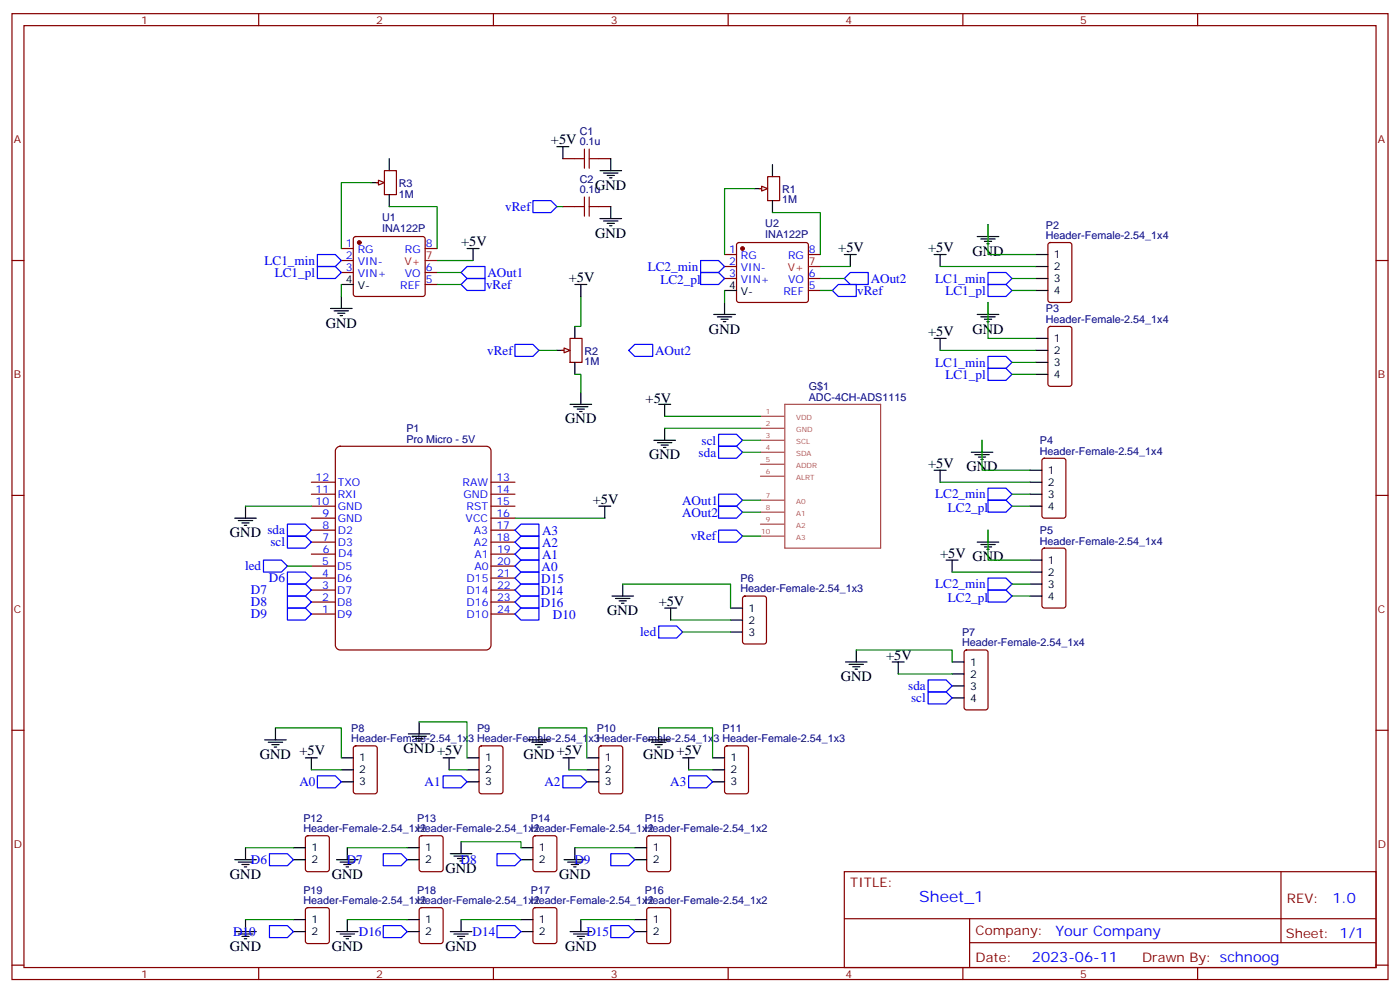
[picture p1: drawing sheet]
<svg xmlns="http://www.w3.org/2000/svg" width="412mm" height="292mm" viewBox="0 0 412 292" stroke-linecap="round" stroke-linejoin="round" font-family="sans-serif">
<g fill="none" stroke="#870000" stroke-width=".35">
<path d="M3.5 4h405.4v284.4h-405.4zM7.1 7.5h398.2v277.3h-398.2zM76.2 4v3.5M145.3 4v3.5M214.5 4v3.5M283.6 4v3.5M352.8 4v3.5M223.7 55.5h1.7M226.1 52h3.6v7.1h-3.6zM3.5 76.7h3.6M100.5 76.7h3.6M100.5 73.2h3.6"/>
<path d="M104.3 69.8l.5-.2h19.7l.5 .2 .2 .5v16.3l-.2 .5-.5 .2h-19.7l-.5-.3-.2-.4v-16.3zM125.2 73.2h3.6M213.4 74.9h3.6M213.4 78.5h3.6M217.2 71.6l.5-.2h19.7l.5 .2 .2 .5v16.2l-.2 .5-.5 .2h-19.7l-.5-.2-.2-.5v-16.2zM238.1 74.9h3.6M405.3 76.7h3.6M100.5 80.2h3.6M125.2 80.2h3.6M125.2 83.7h3.6M213.4 82h3.6M238.1 82h3.6"/>
<path d="M238.1 85.5h3.6M3.5 145.8h3.6M405.3 145.8h3.6M3.5 215h3.6M405.3 215h3.6M248.7 256.6h156.6v28.2h-156.6zM377.3 256.6v20.9M248.7 270.5h156.5M285.6 277.5h119.6M285.6 270.5v14.1M3.5 284.1h3.6M76.2 284.8v3.6"/>
<path d="M145.3 284.8v3.6M214.5 284.8v3.6M283.6 284.8v3.6M352.8 284.8v3.6M405.3 284.1h3.6"/>
</g>
<g fill="#870000" stroke="#870000" stroke-width=".35">
<circle cx="105.8" cy="71.4" r=".53"/>
<circle cx="218.7" cy="73.2" r=".53"/>
</g>
<path d="M222.2 55.5h3.6M227.5 48.5v3.5M227.5 59.1v3.5M100.5 83.7h3.6M213.4 85.5h3.6" fill="none" stroke="#000" stroke-width=".35"/>
<path d="M125.2 76.7h3.6M238.1 78.5h3.6" fill="none" stroke="#f00" stroke-width=".35"/>
<path d="M224.4 54.8l1.7 .7-1.7 .7z" fill="#f0f0f0" stroke="#870000" stroke-width=".35"/>
<path d="M169.3 96.1v3.5M164 103.2h3.6M169.3 106.7v3.5" fill="none" stroke="#000" stroke-width=".35"/>
<path d="M167.9 99.6h3.5v7.1h-3.5zM165.5 103.2h1.7" fill="none" stroke="#870000" stroke-width=".35"/>
<path d="M166.2 102.4l1.7 .8-1.7 .7z" fill="#f0f0f0" stroke="#870000" stroke-width=".35"/>
<path d="M109.4 53.8h3.5M114.7 46.7v3.5M114.7 57.3v3.5" fill="none" stroke="#000" stroke-width=".35"/>
<path d="M110.8 53.8h1.7M113.2 50.2h3.6v7.1h-3.6z" fill="none" stroke="#870000" stroke-width=".35"/>
<path d="M111.5 53.1l1.7 .7-1.7 .7z" fill="#f0f0f0" stroke="#870000" stroke-width=".35"/>
<g fill="none" stroke="#000" stroke-width=".35">
<path d="M137.6 73.2h3.5M139.3 73.2v3.5M248.7 74.9h3.5M250.5 74.9v3.6M97.4 90.8h6.3M98.4 91.5h4.3M99.5 92.2h2.1M100.2 92.9h.7M100.5 87.3v3.5M210.3 92.6h6.3M211.3 93.3h4.2M212.4 94h2.1"/>
<path d="M213.1 94.7h.7M213.4 89v3.6M167.9 119h6.4M169 119.7h4.2M171.1 115.5v3.5M194 119h3.6M195.8 119v3.6M170 120.4h2.2M170.7 121.1h.7M192.6 129.6h6.4M193.7 130.3h4.2M194.7 131h2.1"/>
<path d="M195.4 131.7h.7M195.8 126.1v3.5"/>
</g>
<g fill="none" stroke="#008700" stroke-width=".35">
<path d="M109.4 53.8h-8.9v19.4M222.2 55.5h-8.8v19.4M114.7 60.8h14.1v12.4M128.8 76.7h10.5M227.5 62.6h14.2v12.3M241.7 78.5h8.8M100.5 83.7v3.6M128.8 83.7h7M128.8 80.2h7M171.1 87.3v8.8h-1.8M213.4 85.5v3.5M241.7 85.5h3.5"/>
<path d="M241.7 82h7M158.7 103.2h5.3M169.3 110.2h1.8v5.3M195.8 126.1h28.2M195.8 122.6h28.2"/>
</g>
<g fill="none" stroke="#00f" stroke-width=".35">
<path d="M93.5 74.9h5.3l1.7 1.8-1.7 1.8h-5.3zM93.5 78.5h5.3l1.7 1.7-1.7 1.8h-5.3zM206.4 76.7h5.3l1.7 1.8-1.7 1.7h-5.3zM135.8 83.7l1.8-1.7h5.3v3.5h-5.3zM135.8 80.2l1.8-1.7h5.3v3.5h-5.3zM206.4 80.2h5.3l1.7 1.8-1.7 1.7h-5.3zM245.2 85.5l1.7-1.8h5.3v3.6h-5.3zM248.7 82l1.8-1.8h5.3v3.5h-5.3zM151.7 101.4h5.3l1.7 1.8-1.7 1.7h-5.3zM211.7 127.8h5.3l1.7 1.8-1.7 1.8h-5.3zM211.7 131.4h5.3l1.7 1.7-1.7 1.8h-5.3zM211.7 156.1h5.3l1.7 1.7-1.7 1.8h-5.3z"/>
<path d="M211.7 145.5h5.3l1.7 1.7-1.7 1.8h-5.3zM211.7 149h5.3l1.7 1.8-1.7 1.7h-5.3z"/>
</g>
<path d="M231.2 119h28.2v42.4h-28.2zM224 122.6h7M224 126.1h7M224 129.6h7M224 133.1h7M224 136.7h7M224 140.2h7M224 147.2h7M224 150.8h7M224 154.3h7M224 157.8h7" fill="none" stroke="#a64a4a" stroke-width=".35"/>
<path d="M99.1 132l1.1-.6h43a1.41 1.41 0 0 1 1.4 1.4v57.1a1.51 1.51 0 0 1-1.4 1.4h-43a1.51 1.51 0 0 1-1.4-1.4v-57.1z" fill="#fff" stroke="#800000" stroke-width=".35"/>
<g fill="none" stroke="#870000" stroke-width=".35">
<path d="M165.8 46.7h3.5M176.4 46.7h3.5M165.8 60.8h3.5M176.4 60.8h3.5M308.9 71.6l.5-.2h5.6l.7 .4v16.5l-.4 .7h-5.9l-.7-.4v-16.5zM308.9 96.3l.5-.2h5.6l.7 .4v16.5l-.4 .7h-5.9l-.7-.4v-16.5zM307.2 135.1l.4-.2h5.7l.6 .4 .1 16.5-.5 .7h-5.9l-.6-.4-.1-16.5zM91.7 159.6h7.1M91.7 156.1h7.1M91.7 152.5h7.1M91.7 149h7.1M91.7 145.5h7.1"/>
<path d="M91.7 142h7.1M144.6 159.6h7.1M144.6 156.1h7.1M144.6 152.5h7.1M144.6 149h7.1M144.6 145.5h7.1M144.6 142h7.1M91.7 177.2h7.1M91.7 173.7h7.1M91.7 170.2h7.1M91.7 166.7h7.1M91.7 163.1h7.1"/>
<path d="M144.6 177.2h7.1M144.6 173.7h7.1M144.6 170.2h7.1M144.6 166.7h7.1M144.6 163.1h7.1M219 175.7l.4-.2h5.7l.6 .4 .1 13-.5 .6-5.9 .1-.6-.5-.1-12.9zM307.2 161.6l.4-.2h5.7l.6 .4 .1 16.5-.5 .6-5.9 .1-.6-.5-.1-16.4zM91.7 180.8h7.1M144.6 180.8h7.1M284.2 191.6l.5-.3h5.6l.7 .5v16.5l-.4 .6-5.9 .1-.7-.5v-16.4zM104.3 219.8l.5-.2h5.6l.7 .4v13l-.4 .6-5.9 .1-.7-.5v-12.9zM141.3 219.8l.5-.2h5.7l.6 .4 .1 13-.5 .6-5.9 .1-.6-.5-.1-12.9z"/>
<path d="M176.6 219.8l.5-.2h5.6l.7 .4v13l-.4 .6-5.9 .1-.7-.5v-12.9zM213.7 219.8l.4-.2h5.7l.6 .4 .1 13-.5 .6-5.9 .1-.6-.5-.1-12.9zM90.2 246.2l.5-.2h5.6l.7 .5v9.4l-.4 .7h-5.9l-.7-.5v-9.4zM123.7 246.2l.5-.2h5.6l.7 .5v9.4l-.4 .7h-5.9l-.7-.5v-9.4zM157.2 246.2l.5-.2h5.6l.7 .5v9.4l-.4 .7h-5.9l-.7-.5v-9.4zM190.7 246.2l.5-.2h5.6l.7 .5 .1 9.4-.5 .7h-5.9l-.6-.5-.1-9.4zM90.2 267.4l.5-.2h5.6l.7 .4v9.5l-.4 .6-5.9 .1-.7-.5v-9.4zM123.7 267.4l.5-.2h5.6l.7 .4v9.5l-.4 .6-5.9 .1-.7-.5v-9.4zM157.2 267.4l.5-.2h5.6l.7 .4v9.5l-.4 .6-5.9 .1-.7-.5v-9.4zM190.7 267.4l.5-.2h5.6l.7 .4 .1 9.5-.5 .6-5.9 .1-.6-.5-.1-9.4z"/>
</g>
<g fill="none" stroke="#00f" stroke-width=".35">
<path d="M157 59.1h5.3l1.7 1.7-1.7 1.8h-5.3zM291 80.2h5.3l1.8 1.8-1.8 1.7h-5.3zM291 83.7h5.3l1.8 1.8-1.8 1.8h-5.3zM185.2 103.2l1.8-1.8h5.3v3.5h-5.3zM291 104.9h5.3l1.8 1.8-1.8 1.7h-5.3zM291 108.4h5.3l1.8 1.8-1.8 1.8h-5.3zM84.7 154.3h5.3l1.7 1.8-1.7 1.7h-5.3zM84.7 157.8h5.3l1.7 1.8-1.7 1.8h-5.3zM151.7 159.6l1.8-1.8h5.2v3.6h-5.2zM151.7 156.1l1.8-1.8h5.2v3.5h-5.2zM291 143.7h5.3l1.8 1.8-1.8 1.7h-5.3zM291 147.2h5.3l1.8 1.8-1.8 1.8h-5.3z"/>
<path d="M77.6 164.9h5.3l1.8 1.8-1.8 1.7h-5.3zM84.7 168.4h5.3l1.7 1.8-1.7 1.7h-5.3zM84.7 171.9h5.3l1.7 1.8-1.7 1.8h-5.3zM84.7 175.5h5.3l1.7 1.7-1.7 1.8h-5.3zM84.7 179h5.3l1.7 1.8-1.7 1.7h-5.3zM151.7 177.2l1.8-1.7h5.2v3.5h-5.2zM151.7 173.7l1.8-1.8h5.2v3.6h-5.2zM151.7 170.2l1.8-1.8h5.2v3.5h-5.2zM151.7 166.7l1.8-1.8h5.2v3.5h-5.2zM151.7 163.1l1.8-1.7h5.2v3.5h-5.2zM291 170.2h5.3l1.8 1.7-1.8 1.8h-5.3zM291 173.7h5.3l1.8 1.8-1.8 1.7h-5.3z"/>
<path d="M151.7 180.8l1.8-1.8h5.2v3.5h-5.2zM194 184.3h5.3l1.8 1.8-1.8 1.7h-5.3zM273.4 200.2h5.3l1.8 1.7-1.8 1.8h-5.3zM273.4 203.7h5.3l1.8 1.8-1.8 1.7h-5.3zM93.5 228.4h5.3l1.7 1.8-1.7 1.7h-5.3zM130.5 228.4h5.3l1.8 1.8-1.8 1.7h-5.3zM165.8 228.4h5.3l1.8 1.8-1.8 1.7h-5.3zM202.8 228.4h5.3l1.8 1.8-1.8 1.7h-5.3zM79.4 251.3h5.3l1.7 1.8-1.7 1.7h-5.3zM112.9 251.3h5.3l1.7 1.8-1.7 1.7h-5.3zM146.4 251.3h5.3l1.8 1.8-1.8 1.7h-5.3zM179.9 251.3h5.3l1.8 1.8-1.8 1.7h-5.3z"/>
<path d="M79.4 272.5h5.3l1.7 1.7-1.7 1.8h-5.3zM112.9 272.5h5.3l1.7 1.7-1.7 1.8h-5.3zM146.4 272.5h5.3l1.8 1.7-1.8 1.8h-5.3zM179.9 272.5h5.3l1.8 1.7-1.8 1.8h-5.3z"/>
</g>
<g fill="none" stroke="#008700" stroke-width=".35">
<path d="M164 60.8h1.8M276.9 78.5h28.3M291 66.1v8.8h14.2M291 89v10.6h14.2M298.1 82h7.1M298.1 85.5h7.1M276.9 103.2h28.3M298.1 106.7h7.1M298.1 110.2h7.1M218.7 133.1h5.3M218.7 129.6h5.3M289.3 129.6v8.8h14.1"/>
<path d="M72.3 149h19.4M151.7 152.5h26.5M218.7 150.8h5.3M218.7 147.2h5.3M218.7 157.8h5.3M276.9 142h26.5M291 156.1v8.8h12.4M298.1 149h5.3M298.1 145.5h5.3M84.7 166.7h7M183.4 171.9h31.8v7.1M280.5 168.4h22.9"/>
<path d="M298.1 171.9h5.3M298.1 175.5h5.3M197.6 182.5h17.6M201.1 186.1h14.1M252.2 191.3h28.3v3.6M264.6 198.4h15.9M81.1 214.3h19.4v8.8M123.5 212.5h14.1v10.6M158.7 214.3h14.2v8.8M194 214.3h15.9v8.8M91.7 226.6h8.8M132.3 226.6h5.3"/>
<path d="M167.6 226.6h5.3M202.8 226.6h7.1M72.3 249.6h14.1M102.3 249.6h17.6M135.8 247.8h17.7v1.8M169.3 249.6h17.7M72.3 270.7h14.1M102.3 270.7h17.6M135.8 270.7h17.7M171.1 270.7h15.9"/>
</g>
<g fill="none" stroke="#000" stroke-width=".35">
<path d="M164 43.2h3.6M165.8 43.2v3.5M176.7 50.2h6.4M177.8 50.9h4.2M178.9 51.6h2.1M179.6 52.4h.7M179.9 46.7v3.5M176.7 64.3h6.4M177.8 65.1h4.2M178.9 65.8h2.1M179.6 66.5h.7M179.9 60.8v3.5"/>
<path d="M275.2 74.9h3.5M276.9 74.9v3.6M287.9 69.6h6.3M288.9 70.3h4.3M290 71h2.1M290.7 71.8h.7M291 66.1v3.5M305.2 74.9h3.5M305.2 78.5h3.5M169.3 83.7h3.6M171.1 83.7v3.6M275.2 99.6h3.5"/>
<path d="M276.9 99.6v3.6M287.9 92.6h6.3M288.9 93.3h4.3M290 94h2.1M290.7 94.7h.7M291 89v3.6M305.2 82h3.5M305.2 85.5h3.5M305.2 99.6h3.5M305.2 103.2h3.5M305.2 106.7h3.5M305.2 110.2h3.5"/>
<path d="M275.2 138.4h3.5M276.9 138.4v3.6M286.1 133.1h6.4M287.2 133.8h4.2M288.2 134.5h2.1M288.9 135.3h.7M289.3 129.6v3.5M303.4 138.4h3.5M69.1 152.5h6.4M70.2 153.2h4.2M71.3 154h2.1M72 154.7h.7"/>
<path d="M72.3 149v3.5M176.4 149h3.5M178.2 149v3.5M287.9 159.6h6.3M291 156.1v3.5M303.4 142h3.5M303.4 145.5h3.5M303.4 149h3.5M180.3 175.5h6.3M181.3 176.2h4.3M182.4 176.9h2.1M183.1 177.6h.7"/>
<path d="M183.4 171.9v3.6M195.8 179h3.5M197.6 179v3.5M215.2 179h3.5M278.7 164.9h3.5M280.5 164.9v3.5M288.9 160.3h4.3M290 161h2.1M290.7 161.7h.7M303.4 164.9h3.5M303.4 168.4h3.5M303.4 171.9h3.5"/>
<path d="M303.4 175.5h3.5M215.2 182.5h3.5M215.2 186.1h3.5M249.1 194.9h6.3M250.1 195.6h4.3M251.2 196.3h2.1M251.9 197h.7M252.2 191.3v3.6M262.8 194.9h3.5M264.6 194.9v3.5M280.5 194.9h3.5M280.5 198.4h3.5"/>
<path d="M78 217.8h6.3M79 218.5h4.3M80.1 219.2h2.1M80.8 219.9h.7M81.1 214.3v3.5M120.3 216h6.3M121.4 216.7h4.2M122.4 217.5h2.1M123.1 218.2h.7M123.5 212.5v3.5M155.6 217.8h6.3M156.6 218.5h4.3"/>
<path d="M157.7 219.2h2.1M158.4 219.9h.7M158.7 214.3v3.5M190.9 217.8h6.3M191.9 218.5h4.2M193 219.2h2.1M193.7 219.9h.7M194 214.3v3.5M280.5 201.9h3.5M280.5 205.5h3.5M90 223.1h3.5M91.7 223.1v3.5"/>
<path d="M100.5 223.1h3.6M100.5 226.6h3.6M100.5 230.2h3.6M130.5 223.1h3.6M132.3 223.1v3.5M137.6 223.1h3.5M137.6 226.6h3.5M137.6 230.2h3.5M165.8 223.1h3.5M167.6 223.1v3.5M172.9 223.1h3.5M172.9 226.6h3.5"/>
<path d="M172.9 230.2h3.5M201.1 223.1h3.5M202.8 223.1v3.5M209.9 223.1h3.5M209.9 226.6h3.5M209.9 230.2h3.5M69.1 253.1h6.4M70.2 253.8h4.2M71.3 254.5h2.1M72 255.2h.7M72.3 249.6v3.5M86.4 249.6h3.6"/>
<path d="M86.4 253.1h3.6M99.1 253.1h6.4M100.2 253.8h4.2M101.2 254.5h2.2M102 255.2h.7M102.3 249.6v3.5M119.9 249.6h3.6M119.9 253.1h3.6M132.6 251.3h6.4M133.7 252h4.2M134.8 252.7h2.1M135.5 253.4h.7"/>
<path d="M135.8 247.8v3.5M153.5 249.6h3.5M153.5 253.1h3.5M166.2 253.1h6.3M167.2 253.8h4.2M168.3 254.5h2.1M169 255.2h.7M169.3 249.6v3.5M187 249.6h3.5M187 253.1h3.5M69.1 274.2h6.4M70.2 275h4.2"/>
<path d="M71.3 275.7h2.1M72 276.4h.7M72.3 270.7v3.5M86.4 270.7h3.6M86.4 274.2h3.6M99.1 274.2h6.4M100.2 275h4.2M101.2 275.7h2.2M102 276.4h.7M102.3 270.7v3.5M119.9 270.7h3.6M119.9 274.2h3.6"/>
<path d="M132.6 274.2h6.4M133.7 275h4.2M134.8 275.7h2.1M135.5 276.4h.7M135.8 270.7v3.5M153.5 270.7h3.5M153.5 274.2h3.5M167.9 274.2h6.4M169 275h4.2M170 275.7h2.2M170.7 276.4h.7M171.1 270.7v3.5"/>
<path d="M187 270.7h3.5M187 274.2h3.5"/>
</g>
<path d="M169.3 46.7h2.9M172.2 43.9v5.6M172.2 58v5.6M173.6 46.7h2.8M173.6 43.9v5.6M173.6 58v5.6M169.3 60.8h2.9M173.6 60.8h2.8" fill="none" stroke="#a10000" stroke-width=".35"/>
<text font-size="4.6" fill="#00f" x="270.8" y="265.6">Sheet_1</text>
<g font-size="4.2">
<text x="162.3" y="42.5">+5V</text>
<text x="175.3" y="55.9">GND</text>
<text x="175.3" y="70">GND</text>
<text x="135.8" y="72.5">+5V</text>
<text x="246.9" y="74.2">+5V</text>
<text x="273.4" y="74.2">+5V</text>
<text x="286.5" y="75.3">GND</text>
<text x="167.6" y="83">+5V</text>
<text x="96" y="96.4">GND</text>
<text x="208.8" y="98.2">GND</text>
<text x="273.4" y="98.9">+5V</text>
<text x="286.5" y="98.2">GND</text>
<text x="190.2" y="118.7">+5V</text>
<text x="166.5" y="124.7">GND</text>
<text x="191.2" y="135.3">GND</text>
<text x="273.4" y="137.7">+5V</text>
<text x="284.7" y="138.8">GND</text>
<text x="174.6" y="148.3">+5V</text>
<text x="67.7" y="158.2">GND sda</text>
<text x="276.9" y="164.2">+5V</text>
<text x="286.5" y="165.2">GND</text>
<text x="194" y="178.3">+5V</text>
<text x="178.9" y="181.1">GND</text>
<text x="261.1" y="194.2">+5V</text>
<text x="247.6" y="200.5">GND</text>
<text x="118.9" y="221.7">GND+5V</text>
<text x="76.6" y="223.4">GND</text>
<text x="88.2" y="222.4">+5V</text>
<text x="154.2" y="223.4">GND</text>
<text x="164" y="222.4">+5V</text>
<text x="189.4" y="223.4">GND</text>
<text x="199.3" y="222.4">+5V</text>
<text x="131.2" y="257">GND</text>
<text x="67.7" y="258.7">GND</text>
<text x="97.7" y="258.7">GND</text>
<text x="164.7" y="258.7">GND</text>
<text x="67.7" y="279.9">GND</text>
<text x="97.7" y="279.9">GND</text>
<text x="131.2" y="279.9">GND</text>
<text x="166.5" y="279.9">GND</text>
</g>
<g font-size="4.2" fill="#00f">
<text x="392.5" y="265.9">1.0</text>
<text x="310.9" y="275.4">Your Company</text>
<text x="304" y="283.2">2023-06-11</text>
</g>
<g font-size="3.9" fill="#00f">
<text x="148.8" y="62.1">vRef</text>
<text x="77.9" y="77.9">LC1_min</text>
<text x="80.9" y="81.5">LC1_pl</text>
<text x="143.6" y="81.5">AOut1</text>
<text x="190.8" y="79.7">LC2_min</text>
<text x="194.5" y="83.7">LC2_pl</text>
<text x="256.5" y="83.2">AOut2</text>
<text x="275.5" y="83.2">LC1_min</text>
<text x="143.2" y="85">vRef</text>
<text x="252.5" y="86.8">vRef</text>
<text x="278.5" y="86.8">LC1_pl</text>
<text x="143.5" y="104.4">vRef</text>
<text x="193" y="104.4">AOut2</text>
<text x="275.5" y="107.9">LC1_min</text>
<text x="278.5" y="111.5">LC1_pl</text>
<text x="206.7" y="130.9">scl</text>
<text x="205.8" y="134.4">sda</text>
<text x="200.9" y="148.6">AOut1</text>
<text x="275.5" y="146.7">LC2_min</text>
<text x="200.9" y="152.1">AOut2</text>
<text x="279.2" y="150.8">LC2_pl</text>
<text x="79.7" y="160.9">scl</text>
<text x="159.7" y="160.9">A2</text>
<text x="159.7" y="157.4">A3</text>
<text x="203.5" y="159.1">vRef</text>
<text x="72.2" y="167.9">led</text>
<text x="159.5" y="168">A0</text>
<text x="159.7" y="164.5">A1</text>
<text x="79.2" y="171.4">D6</text>
<text x="159.5" y="171.5">D15</text>
<text x="275.5" y="173.2">LC2_min</text>
<text x="73.9" y="175">D7</text>
<text x="73.9" y="178.5">D8</text>
<text x="159.3" y="178.6">D16</text>
<text x="159.3" y="175.1">D14</text>
<text x="279.2" y="177.2">LC2_pl</text>
<text x="73.9" y="182">D9</text>
<text x="162.9" y="182.1">D10</text>
<text x="188.6" y="187.3">led</text>
<text x="267.5" y="203.2">sda</text>
<text x="268.4" y="206.7">scl</text>
<text x="88.2" y="231.4">A0</text>
<text x="125.1" y="231.4">A1</text>
<text x="160.4" y="231.4">A2</text>
<text x="197.4" y="231.4">A3</text>
<text x="73.9" y="254.4">D6</text>
<text x="102.2" y="254.4">D7</text>
<text x="135.7" y="254.4">D8</text>
<text x="169.2" y="254.4">D9</text>
<text x="68.6" y="275.5">D10</text>
<text x="105.7" y="275.5">D16</text>
<text x="139.2" y="275.5">D14</text>
<text x="172.7" y="275.5">D15</text>
</g>
<g font-size="3.9" fill="#800">
<text x="250.5" y="261.2">TITLE:</text>
<text x="379.1" y="265.9">REV:</text>
<text x="287.4" y="275.4">Company:</text>
<text x="378.7" y="276">Sheet: 1/1</text>
<text x="287.4" y="283.1">Date:</text>
<text x="336.4" y="283.2">Drawn By: schnoog</text>
</g>
<g font-size="3.2" fill="#800">
<text x="41.6" y="7">1</text>
<text x="110.8" y="7">2</text>
<text x="179.9" y="7">3</text>
<text x="249.1" y="7">4</text>
<text x="318.2" y="7">5</text>
<text x="4.1" y="42.1">A</text>
<text x="405.9" y="42.1">A</text>
<text x="4.1" y="111.3">B</text>
<text x="405.9" y="111.3">B</text>
<text x="4.1" y="180.4">C</text>
<text x="405.9" y="180.4">C</text>
<text x="4.1" y="249.6">D</text>
<text x="405.9" y="249.6">D</text>
<text x="41.6" y="287.8">1</text>
<text x="110.8" y="287.8">2</text>
<text x="179.9" y="287.8">3</text>
<text x="249.1" y="287.8">4</text>
<text x="318.2" y="287.8">5</text>
</g>
<g font-size="3.2" fill="#000080">
<text x="170.8" y="39.8">C1</text>
<text x="170.8" y="42.8">0.1u</text>
<text x="170.8" y="53.9">C2</text>
<text x="117.5" y="58.1">1M</text>
<text x="117.5" y="55">R3</text>
<text x="170.8" y="56.9">0.1u</text>
<text x="230.4" y="59.9">1M</text>
<text x="230.4" y="56.7">R1</text>
<text x="112.6" y="65.1">U1</text>
<text x="112.5" y="68.3">INA122P</text>
<text x="225.4" y="70">INA122P</text>
<text x="225.4" y="66.9">U2</text>
<text x="308.1" y="70.3">Header-Female-2.54_1x4</text>
<text x="308.1" y="67.3">P2</text>
<text x="308.1" y="95">Header-Female-2.54_1x4</text>
<text x="308.1" y="92">P3</text>
<text x="172.2" y="107.5">1M</text>
<text x="172.2" y="104.4">R2</text>
<text x="238.2" y="118">ADC-4CH-ADS1115</text>
<text x="238.2" y="114.8">G$1</text>
<text x="119.7" y="130.3">Pro Micro - 5V</text>
<text x="119.7" y="127.2">P1</text>
<text x="306.3" y="130.8">P4</text>
<text x="306.3" y="133.8">Header-Female-2.54_1x4</text>
<text x="306.3" y="160.3">Header-Female-2.54_1x4</text>
<text x="306.3" y="157.2">P5</text>
<text x="218.1" y="171.3">P6</text>
<text x="218.1" y="174.4">Header-Female-2.54_1x3</text>
<text x="283.4" y="190.3">Header-Female-2.54_1x4</text>
<text x="283.4" y="187.2">P7</text>
<text x="103.5" y="215.4">P8</text>
<text x="140.5" y="215.4">P9</text>
<text x="175.8" y="215.4">P10</text>
<text x="212.8" y="215.4">P11</text>
<text x="103.5" y="218.5">Header-Female-2.54_1x3 Header-Female-2.54_1x3Header-Female-2.54_1x3 Header-Female-2.54_1x3</text>
<text x="89.4" y="245">Header-Female-2.54_1x2</text>
<text x="89.4" y="241.9">P12</text>
<text x="122.9" y="245">Header-Female-2.54_1x2</text>
<text x="122.9" y="241.9">P13</text>
<text x="156.4" y="245">Header-Female-2.54_1x2</text>
<text x="156.4" y="241.9">P14</text>
<text x="189.9" y="245">Header-Female-2.54_1x2</text>
<text x="189.9" y="241.9">P15</text>
<text x="89.4" y="263.1">P19</text>
<text x="122.9" y="263.1">P18</text>
<text x="156.4" y="263.1">P17</text>
<text x="189.9" y="263.1">P16</text>
<text x="89.4" y="266.1">Header-Female-2.54_1x2</text>
<text x="122.9" y="266.1">Header-Female-2.54_1x2</text>
<text x="156.4" y="266.1">Header-Female-2.54_1x2</text>
<text x="189.9" y="266.1">Header-Female-2.54_1x2</text>
</g>
<g font-size="3.2" fill="#00f">
<text x="101.9" y="72.8">1</text>
<text x="101.9" y="76.3">2</text>
<text x="105.4" y="74.6">RG</text>
<text x="119.3" y="74.6">RG</text>
<text x="125.4" y="72.8">8</text>
<text x="214.8" y="74.6">1</text>
<text x="218.3" y="76.3">RG</text>
<text x="232.2" y="76.3">RG</text>
<text x="238.3" y="74.6">8</text>
<text x="101.9" y="79.9">3</text>
<text x="105.4" y="78.1">VIN-</text>
<text x="105.4" y="81.6">VIN+</text>
<text x="119.3" y="81.6">VO</text>
<text x="125.4" y="83.4">5</text>
<text x="125.4" y="79.9">6</text>
<text x="214.8" y="78.1">2</text>
<text x="214.8" y="81.6">3</text>
<text x="218.3" y="79.9">VIN-</text>
<text x="218.3" y="83.4">VIN+</text>
<text x="232.2" y="83.4">VO</text>
<text x="238.3" y="81.6">6</text>
<text x="117.9" y="85.2">REF</text>
<text x="230.8" y="86.9">REF</text>
<text x="238.3" y="85.2">5</text>
<text x="93" y="141.6">12</text>
<text x="99.5" y="143">TXO</text>
<text x="136.3" y="143">RAW</text>
<text x="146.2" y="141.6">13</text>
<text x="93" y="148.7">10</text>
<text x="93" y="145.1">11</text>
<text x="99.5" y="146.5">RXI</text>
<text x="136.5" y="146.5">GND</text>
<text x="146.2" y="145.1">14</text>
<text x="146.2" y="148.6">15</text>
<text x="95" y="155.7">8</text>
<text x="95" y="152.2">9</text>
<text x="99.5" y="153.6">GND</text>
<text x="99.5" y="150.1">GND</text>
<text x="137.2" y="153.6">VCC</text>
<text x="137.4" y="150">RST</text>
<text x="146.2" y="152.2">16</text>
<text x="146.2" y="155.7">17</text>
<text x="95" y="159.2">7</text>
<text x="99.5" y="160.7">D3</text>
<text x="99.5" y="157.1">D2</text>
<text x="139.6" y="157.1">A3</text>
<text x="139.6" y="160.6">A2</text>
<text x="146.2" y="159.2">18</text>
<text x="94.9" y="166.3">5</text>
<text x="95.1" y="162.7">6</text>
<text x="99.4" y="167.7">D5</text>
<text x="99.6" y="164.1">D4</text>
<text x="139.7" y="164.2">A1</text>
<text x="139.7" y="167.7">A0</text>
<text x="146.4" y="162.8">19</text>
<text x="146.4" y="166.3">20</text>
<text x="94.9" y="173.3">3</text>
<text x="94.9" y="169.8">4</text>
<text x="99.3" y="171.2">D6</text>
<text x="137.5" y="171.2">D15</text>
<text x="146.4" y="169.8">21</text>
<text x="146.4" y="173.4">22</text>
<text x="94.9" y="176.9">2</text>
<text x="99.3" y="178.3">D8</text>
<text x="99.3" y="174.7">D7</text>
<text x="137.5" y="174.8">D14</text>
<text x="137.5" y="178.3">D16</text>
<text x="146.4" y="176.9">23</text>
<text x="94.9" y="180.4">1</text>
<text x="99.3" y="181.8">D9</text>
<text x="137.5" y="181.8">D10</text>
<text x="146.4" y="180.4">24</text>
</g>
<g font-size="3.2" fill="#f00">
<text x="125.4" y="76.3">7</text>
<text x="119.2" y="78.1">V+</text>
<text x="232.1" y="79.9">V+</text>
<text x="238.3" y="78.1">7</text>
</g>
<g font-size="3.2">
<text x="310.4" y="76">1</text>
<text x="101.9" y="83.4">4</text>
<text x="310.4" y="79.5">2</text>
<text x="310.4" y="83">3</text>
<text x="105.4" y="85.2">V-</text>
<text x="214.8" y="85.2">4</text>
<text x="218.3" y="86.9">V-</text>
<text x="310.4" y="86.6">4</text>
<text x="310.4" y="100.7">1</text>
<text x="310.4" y="104.2">2</text>
<text x="310.4" y="107.7">3</text>
<text x="310.4" y="111.3">4</text>
<text x="308.7" y="139.5">1</text>
<text x="308.7" y="143">2</text>
<text x="308.7" y="146.5">3</text>
<text x="308.7" y="150.1">4</text>
<text x="308.7" y="165.9">1</text>
<text x="308.7" y="169.5">2</text>
<text x="308.7" y="173">3</text>
<text x="308.7" y="176.5">4</text>
<text x="220.5" y="180.1">1</text>
<text x="220.5" y="183.6">2</text>
<text x="220.5" y="187.1">3</text>
<text x="285.8" y="195.9">1</text>
<text x="285.8" y="199.5">2</text>
<text x="285.8" y="203">3</text>
<text x="285.8" y="206.5">4</text>
<text x="105.8" y="224.2">1</text>
<text x="105.8" y="227.7">2</text>
<text x="142.9" y="224.2">1</text>
<text x="142.9" y="227.7">2</text>
<text x="178.2" y="224.2">1</text>
<text x="178.2" y="227.7">2</text>
<text x="215.2" y="224.2">1</text>
<text x="215.2" y="227.7">2</text>
<text x="105.8" y="231.2">3</text>
<text x="142.9" y="231.2">3</text>
<text x="178.2" y="231.2">3</text>
<text x="215.2" y="231.2">3</text>
<text x="91.7" y="250.6">1</text>
<text x="125.2" y="250.6">1</text>
<text x="158.7" y="250.6">1</text>
<text x="192.3" y="250.6">1</text>
<text x="91.7" y="254.1">2</text>
<text x="125.2" y="254.1">2</text>
<text x="158.7" y="254.1">2</text>
<text x="192.3" y="254.1">2</text>
<text x="91.7" y="271.8">1</text>
<text x="91.7" y="275.3">2</text>
<text x="125.2" y="271.8">1</text>
<text x="125.2" y="275.3">2</text>
<text x="158.7" y="271.8">1</text>
<text x="158.7" y="275.3">2</text>
<text x="192.3" y="271.8">1</text>
<text x="192.3" y="275.3">2</text>
</g>
<g font-size="2.1" fill="#a54b4b">
<text x="225.6" y="121.9">1</text>
<text x="225.6" y="125.4">2</text>
<text x="234.5" y="123.6">VDD</text>
<text x="225.6" y="128.9">3</text>
<text x="234.5" y="127.1">GND</text>
<text x="234.5" y="130.7">SCL</text>
<text x="225.6" y="132.4">4</text>
<text x="225.6" y="136">5</text>
<text x="234.5" y="134.2">SDA</text>
<text x="234.5" y="137.7">ADDR</text>
<text x="225.6" y="139.5">6</text>
<text x="234.5" y="141.2">ALRT</text>
<text x="225.6" y="146.6">7</text>
<text x="234.5" y="148.3">A0</text>
<text x="225.6" y="150.1">8</text>
<text x="225.6" y="153.6">9</text>
<text x="234.5" y="151.8">A1</text>
<text x="234.5" y="155.3">A2</text>
<text x="224.2" y="157.1">10</text>
<text x="234.5" y="158.9">A3</text>
</g>
</svg>
